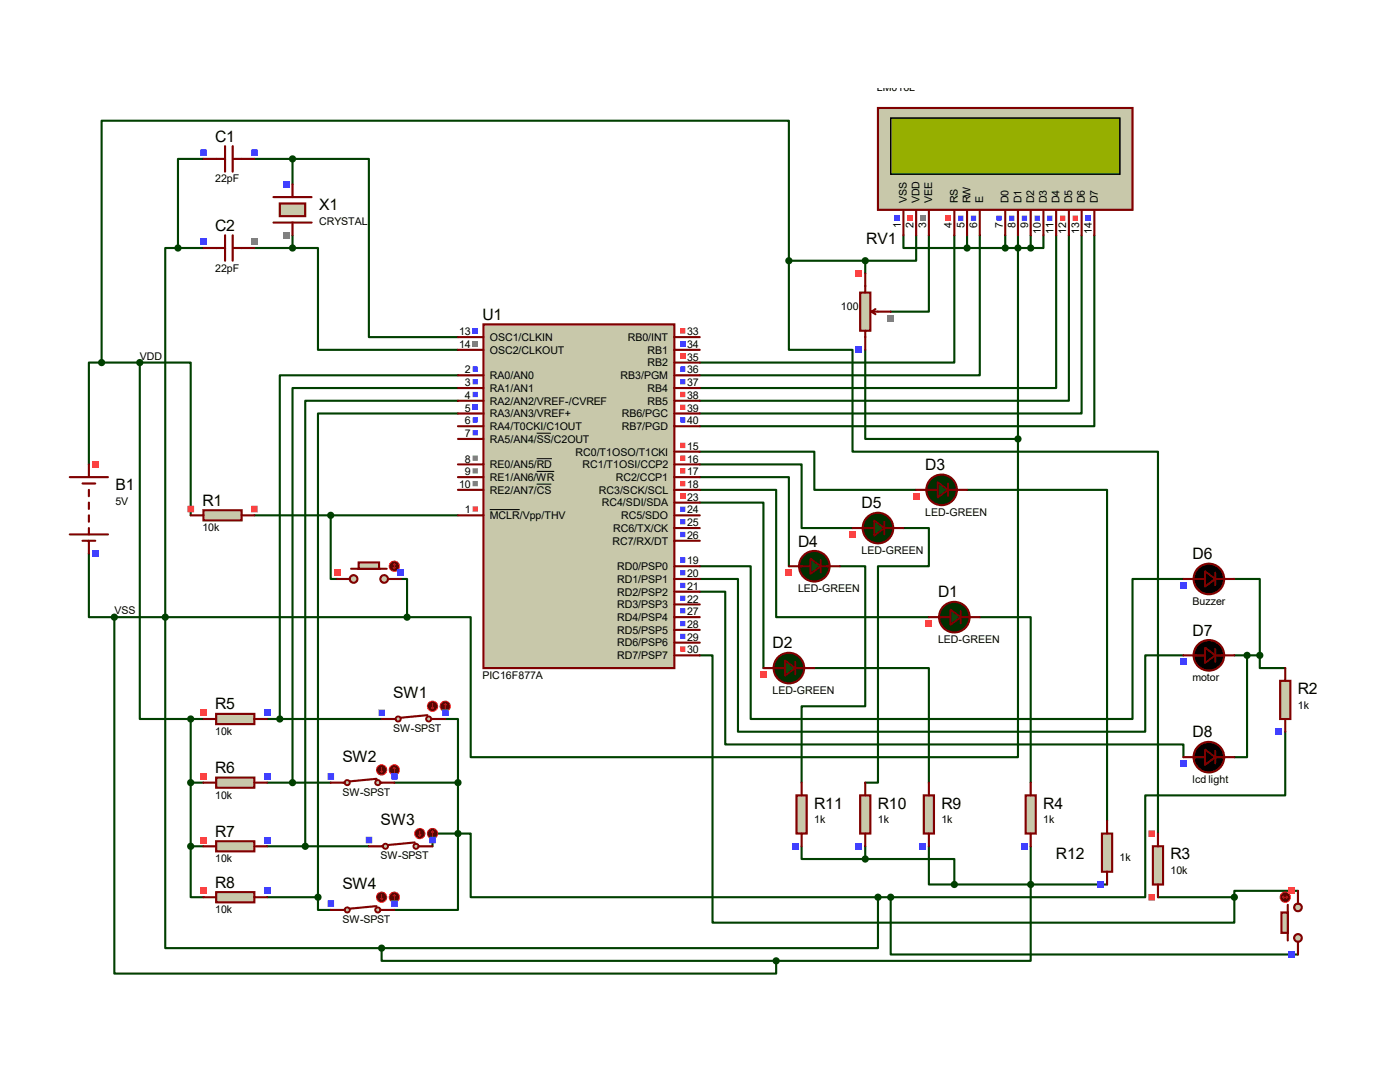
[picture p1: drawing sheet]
<svg xmlns="http://www.w3.org/2000/svg" width="279mm" height="216mm" viewBox="0 0 279 216" stroke-linecap="round" stroke-linejoin="round" font-family="sans-serif">
<g fill="none" stroke="#004000" stroke-width=".42">
<path d="M40.6 31.7h-5.1v17.8M50.8 31.7h7.6M58.4 31.7h15.2v35.6h17.8M58.4 31.7v5.1M35.5 49.5h-2.5v139.7h43.2M35.5 49.5h5.1M50.8 49.5h7.6M58.4 49.5h5.1v20.3h27.9M58.4 46.9v2.6M157.4 52v-27.9h-137.1v48.2M157.4 52v17.8h12.7v20.3h61v76.2M157.4 52h15.3"/>
<path d="M172.7 52v2.6M180.3 46.9v2.6h12.7M182.8 46.9v5.1h-10.1M185.4 46.9v15.3h-7.6M190.5 46.9v25.4h-50.8M193 49.5h12.7M193 46.9v2.6M195.5 46.9v28h-55.8M200.6 46.9v2.6M203.2 46.9v40.7M205.7 46.9v2.6M208.2 46.9v2.6h-2.5"/>
<path d="M210.8 46.9v30.5h-71.1M213.3 46.9v33.1h-73.6M215.9 46.9v35.6h-76.2M218.4 46.9v38.1h-78.7M20.3 72.3h-2.6v20.4M20.3 72.3h7.6M27.9 72.3h10.2v30.5M27.9 72.3v71.2h10.2M91.4 74.9h-35.6v68.6M91.4 77.4h-33v78.8M91.4 80h-30.5v88.9M172.7 69.8v17.8h30.5"/>
<path d="M91.4 82.5h-27.9v96.5M139.7 90.1h22.8v7.6h20.3M139.7 95.2h17.7v17.8M139.7 92.7h20.3v12.7h10.1M139.7 97.7h15.2v25.4h30.5M193 97.7h27.9v66.1M203.2 87.6v63.5h-109.3v-28h-12.7M17.7 110.4v12.7h5.1M50.8 102.8h40.6M66 102.8v12.7h1.3M80 115.5h1.2v7.6M139.7 100.3h12.7v33"/>
<path d="M139.7 113h10.1v30.5h76.2v-28h10.2M139.7 115.5h7.6v30.5h81.3v-15.2h7.6M139.7 118.1h5v30.4h91.5v2.6M167.6 113h5.1v27.9h-12.7v15.3M180.3 105.4h5.1v7.6h-10.2v43.2h-2.5M246.3 115.5h5.1v15.3M22.8 123.1v71.2h132.1v-2.6M22.8 123.1h58.4M139.7 130.8h2.5v53.3h104.1v-5.1M162.5 133.3h22.9v22.9M195.5 123.1h10.2v33.1M246.3 130.8h5.1"/>
<path d="M248.9 130.8v20.3h-2.6M251.4 130.8v2.5h5.1M38.1 156.2h2.5M38.1 143.5v25.4M38.1 143.5h2.5M53.3 156.2h12.7M53.3 143.5h22.9M78.7 156.2h12.7M88.9 143.5h2.5v12.7M91.4 156.2v10.1M256.5 146v12.7h-27.9v20.3h-50.8M38.1 168.9v10.1h2.5"/>
<path d="M38.1 168.9h2.5M53.3 168.9h20.3M53.3 179h10.2M63.5 179v2.6h2.5M91.4 166.3h-5.1v2.6M91.4 166.3v15.3h-12.7M91.4 166.3h2.5v12.7h81.3M160 168.9v2.5h12.7M172.7 171.4h17.8v5.1M172.7 168.9v2.5M175.2 179v10.2h-99M175.2 179h2.6"/>
<path d="M177.8 179v11.5h81.2M185.4 168.9v7.6h5.1M190.5 176.5h30.4M205.7 168.9v22.8h-50.8M231.1 179h15.2M259 177.8h-12.7v1.2M76.2 189.2v2.5h78.7"/>
</g>
<path d="M96.5 64.7h38.1v68.6h-38.1z" fill="#c8c8aa" stroke="#800000" stroke-width=".42"/>
<g fill="none" stroke="#800000" stroke-width=".42">
<path d="M91.4 74.9h5.1M91.4 77.4h5.1M91.4 80h5.1M91.4 67.3h5.1M91.4 69.8h5.1M134.6 74.9h5.1M134.6 77.4h5.1M134.6 80h5.1M134.6 67.3h5.1M134.6 69.8h5.1M134.6 72.3h5.1M91.4 85h5.1"/>
<path d="M91.4 87.6h5.1M91.4 92.7h5.1M91.4 95.2h5.1M91.4 97.7h5.1M91.4 82.5h5.1M134.6 85h5.1M134.6 92.7h5.1M134.6 95.2h5.1M134.6 97.7h5.1M134.6 82.5h5.1M134.6 90.1h5.1M91.4 102.8h5.1"/>
<path d="M134.6 113h5.1M134.6 115.5h5.1M134.6 118.1h5.1M134.6 107.9h5.1M134.6 105.4h5.1M134.6 102.8h5.1M134.6 100.3h5.1M134.6 130.8h5.1M134.6 128.2h5.1M134.6 125.7h5.1M134.6 123.1h5.1M134.6 120.6h5.1"/>
</g>
<path d="M107.1 86.4h2.8M107.1 91.5h3.1M107.1 94.1h3.5M107.1 96.6h2.9M97.7 101.7h6" fill="none" stroke="#000" stroke-width=".2"/>
<path d="M94.3 73.1h1.1v1.1h-1.1zM94.3 75.6h1.1v1.1h-1.1zM94.3 78.2h1.1v1h-1.1zM94.3 83.3h1.1v1h-1.1zM94.3 85.8h1.1v1.1h-1.1z" fill-rule="evenodd" fill="#4040ff"/>
<path d="M94.3 90.9h1.1v1h-1.1zM94.3 93.4h1.1v1.1h-1.1zM94.3 96h1.1v1h-1.1z" fill-rule="evenodd" fill="#808080"/>
<path d="M94.3 65.5h1.1v1h-1.1z" fill="#4040ff"/>
<path d="M94.3 68h1.1v1.1h-1.1z" fill="#808080"/>
<path d="M135.7 90.9h1.1v1h-1.1zM135.7 93.4h1.1v1.1h-1.1zM135.7 96h1.1v1h-1.1z" fill-rule="evenodd" fill="#ff4040"/>
<path d="M135.7 111.2h1.1v1.1h-1.1zM135.7 113.7h1.1v1.1h-1.1zM135.7 83.3h1.1v1h-1.1z" fill-rule="evenodd" fill="#4040ff"/>
<path d="M135.7 80.7h1.1v1.1h-1.1zM135.7 78.2h1.1v1h-1.1z" fill-rule="evenodd" fill="#ff4040"/>
<path d="M135.7 75.6h1.1v1.1h-1.1zM135.7 73.1h1.1v1.1h-1.1z" fill-rule="evenodd" fill="#4040ff"/>
<path d="M135.7 70.6h1.1v1h-1.1z" fill="#ff4040"/>
<path d="M135.7 68h1.1v1.1h-1.1z" fill="#4040ff"/>
<path d="M135.7 65.5h1.1v1h-1.1zM135.7 129h1.1v1h-1.1z" fill-rule="evenodd" fill="#ff4040"/>
<path d="M135.7 126.4h1.1v1.1h-1.1zM135.7 123.9h1.1v1.1h-1.1zM135.7 121.4h1.1v1h-1.1zM135.7 118.8h1.1v1.1h-1.1zM135.7 116.3h1.1v1h-1.1zM135.7 106.1h1.1v1.1h-1.1zM135.7 103.6h1.1v1h-1.1zM135.7 101h1.1v1.1h-1.1z" fill-rule="evenodd" fill="#4040ff"/>
<path d="M135.7 98.5h1.1v1.1h-1.1z" fill="#ff4040"/>
<path d="M94.3 80.7h1.1v1.1h-1.1z" fill="#4040ff"/>
<path d="M135.7 88.3h1.1v1.1h-1.1zM94.3 101h1.1v1.1h-1.1z" fill-rule="evenodd" fill="#ff4040"/>
<path d="M40.6 31.7h4.3M44.9 29.2v5M46.4 29.2v5M46.4 31.7h4.4" fill="none" stroke="#800000" stroke-width=".42"/>
<path d="M50.1 29.8h1.3v1.3h-1.3zM40 29.8h1.3v1.3h-1.3z" fill-rule="evenodd" fill="#4040ff"/>
<path d="M40.6 49.5h4.3M44.9 46.9v5.1M46.4 46.9v5.1M46.4 49.5h4.4" fill="none" stroke="#800000" stroke-width=".42"/>
<path d="M50.1 47.6h1.3v1.3h-1.3z" fill="#808080"/>
<path d="M40 47.6h1.3v1.3h-1.3z" fill="#4040ff"/>
<path d="M54.6 39.3h7.6M54.6 44.4h7.6" fill="none" stroke="#800000" stroke-width=".42"/>
<path d="M55.8 40.6h5.1v2.5h-5.1z" fill="#c8c8aa" stroke="#800000" stroke-width=".42"/>
<path d="M58.4 36.8v2.5M58.4 44.4v2.5" fill="none" stroke="#800000" stroke-width=".42"/>
<path d="M56.5 36.2h1.3v1.3h-1.3z" fill="#4040ff"/>
<path d="M56.5 46.3h1.3v1.3h-1.3z" fill="#808080"/>
<g fill="#004000" stroke="#004000" stroke-width=".42">
<circle cx="58.4" cy="31.7" r=".51"/>
<circle cx="58.4" cy="49.5" r=".51"/>
</g>
<path d="M13.9 95.2h7.6M16.5 96.5h2.5M17.7 92.7v2.5M17.7 97.7v1.3M13.9 106.6h7.6M16.5 107.9h2.5M17.7 100.3v1.3M17.7 102.8v1.3M17.7 105.4v1.2M17.7 107.9v2.5" fill="none" stroke="#800000" stroke-width=".42"/>
<path d="M18.4 92h1.3v1.3h-1.3z" fill="#ff4040"/>
<path d="M18.4 109.8h1.3v1.3h-1.3z" fill="#4040ff"/>
<circle cx="35.5" cy="49.5" r=".51" fill="#004000" stroke="#004000" stroke-width=".42"/>
<path d="M40.6 101.8h7.6v2h-7.6z" fill="#c8c8aa" stroke="#800000" stroke-width=".42"/>
<path d="M38.1 102.8h2.5M48.2 102.8h2.6" fill="none" stroke="#800000" stroke-width=".42"/>
<path d="M37.4 100.9h1.3v1.3h-1.3zM50.1 100.9h1.3v1.3h-1.3z" fill-rule="evenodd" fill="#ff4040"/>
<g fill="#c8c8aa" stroke="#800000" stroke-width=".42">
<circle cx="76.7" cy="115.5" r=".76"/>
<circle cx="70.6" cy="115.5" r=".76"/>
</g>
<path d="M70.1 113.5h7.1" fill="none" stroke="#800000" stroke-width=".42"/>
<path d="M71.6 112.2h4v1.3h-4z" fill="#c8c8aa" stroke="#800000" stroke-width=".42"/>
<path d="M67.3 115.5h2.5M77.4 115.5h2.6" fill="none" stroke="#800000" stroke-width=".42"/>
<circle cx="78.7" cy="113" r="1.02" fill="#400000" stroke="#f00" stroke-width=".21"/>
<path d="M78.4 113.2l.3 .3M78.7 112.5v1M78.7 112.5l-.3 .2M78.7 112.5l.3 .2M79 113.2l-.3 .3" fill="none" stroke="#f00" stroke-width=".21"/>
<path d="M66.6 113.6h1.3v1.3h-1.3z" fill="#ff4040"/>
<path d="M79.3 113.6h1.3v1.3h-1.3z" fill="#4040ff"/>
<g fill="#004000" stroke="#004000" stroke-width=".42">
<circle cx="66" cy="102.8" r=".51"/>
<circle cx="33" cy="123.1" r=".51"/>
</g>
<path d="M175.2 21.5h50.8v20.4h-50.8z" fill="#c8c8aa" stroke="#800000" stroke-width=".42"/>
<path d="M177.8 23.6h45.7v11.2h-45.7z" fill="#324600" stroke="#000" stroke-width=".25"/>
<path d="M177.8 23.6h45.7v11.2h-45.7z" fill="#96af00" stroke="#000" stroke-width=".25"/>
<g fill="none" stroke="#800000" stroke-width=".42">
<path d="M180.3 41.9v5M182.8 41.9v5M185.4 41.9v5M190.5 41.9v5M193 41.9v5M195.5 41.9v5M200.6 41.9v5M203.2 41.9v5M205.7 41.9v5M208.2 41.9v5M210.8 41.9v5M213.3 41.9v5"/>
<path d="M215.9 41.9v5M218.4 41.9v5"/>
</g>
<path d="M216.6 43h1.1v1.1h-1.1z" fill="#4040ff"/>
<path d="M214.1 43h1v1.1h-1zM211.5 43h1.1v1.1h-1.1z" fill-rule="evenodd" fill="#ff4040"/>
<path d="M209 43h1.1v1.1h-1.1zM206.5 43h1v1.1h-1zM203.9 43h1.1v1.1h-1.1zM201.4 43h1v1.1h-1zM198.8 43h1.1v1.1h-1.1zM193.8 43h1v1.1h-1zM191.2 43h1.1v1.1h-1.1z" fill-rule="evenodd" fill="#4040ff"/>
<path d="M188.7 43h1v1.1h-1z" fill="#ff4040"/>
<path d="M178.5 43h1.1v1.1h-1.1z" fill="#4040ff"/>
<path d="M181.1 43h1v1.1h-1z" fill="#ff4040"/>
<path d="M183.6 43h1.1v1.1h-1.1z" fill="#808080"/>
<g fill="#004000" stroke="#004000" stroke-width=".42">
<circle cx="205.7" cy="49.5" r=".51"/>
<circle cx="203.2" cy="49.5" r=".51"/>
<circle cx="200.6" cy="49.5" r=".51"/>
<circle cx="81.2" cy="123.1" r=".51"/>
<circle cx="193" cy="49.5" r=".51"/>
<circle cx="20.3" cy="72.3" r=".51"/>
</g>
<path d="M171.7 58.4h2v7.6h-2z" fill="#c8c8aa" stroke="#800000" stroke-width=".42"/>
<path d="M172.7 54.6v3.8M172.7 66v3.8M173.9 62.2l.8 .5M173.9 62.2h3.9M174.7 61.7l-.8 .5" fill="none" stroke="#800000" stroke-width=".42"/>
<path d="M170.8 69.2h1.3v1.3h-1.3z" fill="#4040ff"/>
<path d="M170.8 53.9h1.3v1.3h-1.3z" fill="#ff4040"/>
<path d="M177.1 62.8h1.3v1.3h-1.3z" fill="#808080"/>
<g fill="#004000" stroke="#004000" stroke-width=".42">
<circle cx="172.7" cy="52" r=".51"/>
<circle cx="203.2" cy="87.6" r=".51"/>
</g>
<circle cx="187.9" cy="97.7" r="3" fill="#003000" stroke="#800000" stroke-width=".42"/>
<path d="M189.2 96.5v2.5" fill="none" stroke="#800000" stroke-width=".38"/>
<path d="M184.9 97.7h2.3M189.2 97.7h1.8" fill="none" stroke="#800000" stroke-width=".42"/>
<path d="M187.2 96.2l2 1.5-2 1.6z" fill="#006000" stroke="#800000" stroke-width=".38"/>
<path d="M182.8 97.7h2.6M190.5 97.7h2.5" fill="none" stroke="#800000" stroke-width=".42"/>
<path d="M182.2 98.4h1.3v1.3h-1.3z" fill="#ff4040"/>
<circle cx="162.5" cy="113" r="3" fill="#003000" stroke="#800000" stroke-width=".42"/>
<path d="M163.8 111.7v2.6" fill="none" stroke="#800000" stroke-width=".38"/>
<path d="M159.5 113h2.3M163.8 113h1.8" fill="none" stroke="#800000" stroke-width=".42"/>
<path d="M161.8 111.5l2 1.5-2 1.5z" fill="#006000" stroke="#800000" stroke-width=".38"/>
<path d="M157.4 113h2.6M165.1 113h2.5" fill="none" stroke="#800000" stroke-width=".42"/>
<path d="M156.8 113.6h1.3v1.3h-1.3z" fill="#ff4040"/>
<circle cx="175.2" cy="105.4" r="3" fill="#003000" stroke="#800000" stroke-width=".42"/>
<path d="M176.5 104.1v2.5" fill="none" stroke="#800000" stroke-width=".38"/>
<path d="M172.2 105.4h2.3M176.5 105.4h1.8" fill="none" stroke="#800000" stroke-width=".42"/>
<path d="M174.5 103.8l2 1.6-2 1.5z" fill="#006000" stroke="#800000" stroke-width=".38"/>
<path d="M170.1 105.4h2.6M177.8 105.4h2.5" fill="none" stroke="#800000" stroke-width=".42"/>
<path d="M169.5 106h1.3v1.3h-1.3z" fill="#ff4040"/>
<path d="M204.7 158.7h2v7.6h-2z" fill="#c8c8aa" stroke="#800000" stroke-width=".42"/>
<path d="M205.7 156.2v2.5M205.7 166.3v2.6" fill="none" stroke="#800000" stroke-width=".42"/>
<path d="M203.8 168.2h1.3v1.3h-1.3z" fill="#4040ff"/>
<circle cx="76.2" cy="189.2" r=".51" fill="#004000" stroke="#004000" stroke-width=".42"/>
<path d="M43.1 142.5h7.7v2h-7.7z" fill="#c8c8aa" stroke="#800000" stroke-width=".42"/>
<path d="M40.6 143.5h2.5M50.8 143.5h2.5" fill="none" stroke="#800000" stroke-width=".42"/>
<path d="M40 141.6h1.3v1.3h-1.3z" fill="#ff4040"/>
<path d="M52.7 141.6h1.3v1.3h-1.3z" fill="#4040ff"/>
<path d="M43.1 155.2h7.7v2h-7.7z" fill="#c8c8aa" stroke="#800000" stroke-width=".42"/>
<path d="M40.6 156.2h2.5M50.8 156.2h2.5" fill="none" stroke="#800000" stroke-width=".42"/>
<path d="M40 154.3h1.3v1.3h-1.3z" fill="#ff4040"/>
<path d="M52.7 154.3h1.3v1.3h-1.3z" fill="#4040ff"/>
<path d="M43.1 167.9h7.7v2h-7.7z" fill="#c8c8aa" stroke="#800000" stroke-width=".42"/>
<path d="M40.6 168.9h2.5M50.8 168.9h2.5" fill="none" stroke="#800000" stroke-width=".42"/>
<path d="M40 167h1.3v1.3h-1.3z" fill="#ff4040"/>
<path d="M52.7 167h1.3v1.3h-1.3z" fill="#4040ff"/>
<path d="M43.1 178h7.7v2h-7.7z" fill="#c8c8aa" stroke="#800000" stroke-width=".42"/>
<path d="M40.6 179h2.5M50.8 179h2.5" fill="none" stroke="#800000" stroke-width=".42"/>
<path d="M40 177.1h1.3v1.3h-1.3z" fill="#ff4040"/>
<path d="M52.7 177.1h1.3v1.3h-1.3z" fill="#4040ff"/>
<g fill="#004000" stroke="#004000" stroke-width=".42">
<circle cx="38.1" cy="156.2" r=".51"/>
<circle cx="38.1" cy="168.9" r=".51"/>
<circle cx="38.1" cy="143.5" r=".51"/>
<circle cx="27.9" cy="72.3" r=".51"/>
</g>
<g fill="#c8c8aa" stroke="#800000" stroke-width=".38">
<circle cx="85.6" cy="143.5" r=".51"/>
<circle cx="79.5" cy="143.5" r=".51"/>
</g>
<path d="M76.2 143.5h2.8M85.3 142.7l-5.3 .5M86.1 143.5h2.8" fill="none" stroke="#800000" stroke-width=".42"/>
<circle cx="86.3" cy="140.9" r="1.02" fill="#400000" stroke="#f00" stroke-width=".21"/>
<path d="M86.1 141.2l.2 .2M86.3 140.4v1M86.6 141.2l-.3 .2" fill="none" stroke="#f00" stroke-width=".21"/>
<circle cx="88.9" cy="140.9" r="1.02" fill="#400000" stroke="#f00" stroke-width=".21"/>
<path d="M88.9 140.4l-.3 .3M88.9 140.4l.2 .3M88.9 140.4v1" fill="none" stroke="#f00" stroke-width=".21"/>
<path d="M75.5 141.6h1.3v1.3h-1.3zM88.2 141.6h1.3v1.3h-1.3z" fill-rule="evenodd" fill="#4040ff"/>
<g fill="#c8c8aa" stroke="#800000" stroke-width=".38">
<circle cx="75.4" cy="156.2" r=".51"/>
<circle cx="69.3" cy="156.2" r=".51"/>
</g>
<path d="M66 156.2h2.8M75.1 155.4l-5.3 .5M75.9 156.2h2.8" fill="none" stroke="#800000" stroke-width=".42"/>
<circle cx="76.2" cy="153.6" r="1.02" fill="#400000" stroke="#f00" stroke-width=".21"/>
<path d="M75.9 153.9l.3 .2M76.2 153.1v1M76.4 153.9l-.2 .2" fill="none" stroke="#f00" stroke-width=".21"/>
<circle cx="78.7" cy="153.6" r="1.02" fill="#400000" stroke="#f00" stroke-width=".21"/>
<path d="M78.7 153.1l-.3 .3M78.7 153.1l.3 .3M78.7 153.1v1" fill="none" stroke="#f00" stroke-width=".21"/>
<path d="M65.4 154.3h1.3v1.3h-1.3zM78.1 154.3h1.3v1.3h-1.3z" fill-rule="evenodd" fill="#4040ff"/>
<g fill="#c8c8aa" stroke="#800000" stroke-width=".38">
<circle cx="83" cy="168.9" r=".51"/>
<circle cx="76.9" cy="168.9" r=".51"/>
</g>
<path d="M73.6 168.9h2.8M82.8 168.1l-5.4 .5M83.5 168.9h2.8" fill="none" stroke="#800000" stroke-width=".42"/>
<circle cx="83.8" cy="166.3" r="1.02" fill="#400000" stroke="#f00" stroke-width=".21"/>
<path d="M83.5 166.6l.3 .2M83.8 165.8v1M84 166.6l-.2 .2" fill="none" stroke="#f00" stroke-width=".21"/>
<circle cx="86.3" cy="166.3" r="1.02" fill="#400000" stroke="#f00" stroke-width=".21"/>
<path d="M86.3 165.8l-.2 .3M86.3 165.8l.3 .3M86.3 165.8v1" fill="none" stroke="#f00" stroke-width=".21"/>
<path d="M73 167h1.3v1.3h-1.3zM85.7 167h1.3v1.3h-1.3z" fill-rule="evenodd" fill="#4040ff"/>
<g fill="#c8c8aa" stroke="#800000" stroke-width=".38">
<circle cx="75.4" cy="181.6" r=".51"/>
<circle cx="69.3" cy="181.6" r=".51"/>
</g>
<path d="M66 181.6h2.8M75.1 180.8l-5.3 .5M75.9 181.6h2.8" fill="none" stroke="#800000" stroke-width=".42"/>
<circle cx="76.2" cy="179" r="1.02" fill="#400000" stroke="#f00" stroke-width=".21"/>
<path d="M75.9 179.3l.3 .2M76.2 178.5v1M76.4 179.3l-.2 .2" fill="none" stroke="#f00" stroke-width=".21"/>
<circle cx="78.7" cy="179" r="1.02" fill="#400000" stroke="#f00" stroke-width=".21"/>
<path d="M78.7 178.5l-.3 .3M78.7 178.5l.3 .3M78.7 178.5v1" fill="none" stroke="#f00" stroke-width=".21"/>
<path d="M65.4 179.7h1.3v1.3h-1.3zM78.1 179.7h1.3v1.3h-1.3z" fill-rule="evenodd" fill="#4040ff"/>
<g fill="#004000" stroke="#004000" stroke-width=".42">
<circle cx="55.8" cy="143.5" r=".51"/>
<circle cx="58.4" cy="156.2" r=".51"/>
<circle cx="60.9" cy="168.9" r=".51"/>
<circle cx="63.5" cy="179" r=".51"/>
<circle cx="91.4" cy="156.2" r=".51"/>
<circle cx="91.4" cy="166.3" r=".51"/>
</g>
<circle cx="190.5" cy="123.1" r="3" fill="#003000" stroke="#800000" stroke-width=".42"/>
<path d="M191.7 121.9v2.5" fill="none" stroke="#800000" stroke-width=".38"/>
<path d="M187.4 123.1h2.3M191.7 123.1h1.8" fill="none" stroke="#800000" stroke-width=".42"/>
<path d="M189.7 121.6l2 1.5-2 1.6z" fill="#006000" stroke="#800000" stroke-width=".38"/>
<path d="M185.4 123.1h2.5M193 123.1h2.5" fill="none" stroke="#800000" stroke-width=".42"/>
<path d="M184.7 123.8h1.4v1.3h-1.4z" fill="#ff4040"/>
<circle cx="157.4" cy="133.3" r="3" fill="#003000" stroke="#800000" stroke-width=".42"/>
<path d="M158.7 132v2.6" fill="none" stroke="#800000" stroke-width=".38"/>
<path d="M154.4 133.3h2.3M158.7 133.3h1.8" fill="none" stroke="#800000" stroke-width=".42"/>
<path d="M156.7 131.8l2 1.5-2 1.5z" fill="#006000" stroke="#800000" stroke-width=".38"/>
<path d="M152.4 133.3h2.5M160 133.3h2.5" fill="none" stroke="#800000" stroke-width=".42"/>
<path d="M151.7 133.9h1.3v1.4h-1.3z" fill="#ff4040"/>
<circle cx="241.3" cy="115.5" r="3" fill="#000" stroke="#800000" stroke-width=".42"/>
<path d="M242.5 114.3v2.5" fill="none" stroke="#800000" stroke-width=".38"/>
<path d="M236.2 115.5h4.3M242.5 115.5h3.8" fill="none" stroke="#800000" stroke-width=".42"/>
<path d="M240.5 114l2 1.5-2 1.6z" fill="#000" stroke="#800000" stroke-width=".38"/>
<path d="M235.5 116.2h1.4v1.3h-1.4z" fill="#4040ff"/>
<circle cx="241.3" cy="130.8" r="3" fill="#000" stroke="#800000" stroke-width=".42"/>
<path d="M242.5 129.5v2.5" fill="none" stroke="#800000" stroke-width=".38"/>
<path d="M236.2 130.8h4.3M242.5 130.8h3.8" fill="none" stroke="#800000" stroke-width=".42"/>
<path d="M240.5 129.2l2 1.6-2 1.5z" fill="#000" stroke="#800000" stroke-width=".38"/>
<path d="M235.5 131.4h1.4v1.3h-1.4z" fill="#4040ff"/>
<circle cx="241.3" cy="151.1" r="3" fill="#000" stroke="#800000" stroke-width=".42"/>
<path d="M242.5 149.8v2.6" fill="none" stroke="#800000" stroke-width=".38"/>
<path d="M236.2 151.1h4.3M242.5 151.1h3.8" fill="none" stroke="#800000" stroke-width=".42"/>
<path d="M240.5 149.6l2 1.5-2 1.5z" fill="#000" stroke="#800000" stroke-width=".38"/>
<path d="M235.5 151.7h1.4v1.3h-1.4z" fill="#4040ff"/>
<path d="M255.5 135.8h2v7.7h-2z" fill="#c8c8aa" stroke="#800000" stroke-width=".42"/>
<path d="M256.5 133.3v2.5M256.5 143.5v2.5" fill="none" stroke="#800000" stroke-width=".42"/>
<path d="M254.6 145.4h1.3v1.3h-1.3z" fill="#4040ff"/>
<g fill="#004000" stroke="#004000" stroke-width=".42">
<circle cx="251.4" cy="130.8" r=".51"/>
<circle cx="248.9" cy="130.8" r=".51"/>
<circle cx="175.2" cy="179" r=".51"/>
</g>
<path d="M230.1 168.9h2v7.6h-2z" fill="#c8c8aa" stroke="#800000" stroke-width=".42"/>
<path d="M231.1 166.3v2.6M231.1 176.5v2.5" fill="none" stroke="#800000" stroke-width=".42"/>
<path d="M229.2 178.4h1.3v1.3h-1.3zM229.2 165.7h1.3v1.3h-1.3z" fill-rule="evenodd" fill="#ff4040"/>
<circle cx="157.4" cy="52" r=".51" fill="#004000" stroke="#004000" stroke-width=".42"/>
<g fill="#c8c8aa" stroke="#800000" stroke-width=".42">
<circle cx="259" cy="181.1" r=".76"/>
<circle cx="259" cy="187.2" r=".76"/>
</g>
<path d="M257 180.6v7.1" fill="none" stroke="#800000" stroke-width=".42"/>
<path d="M255.7 182.1h1.3v4h-1.3z" fill="#c8c8aa" stroke="#800000" stroke-width=".42"/>
<path d="M259 177.8v2.5M259 187.9v2.6" fill="none" stroke="#800000" stroke-width=".42"/>
<circle cx="256.5" cy="179" r="1.02" fill="#400000" stroke="#f00" stroke-width=".21"/>
<path d="M256 179h1M256 179l.2 .3M256.2 178.8l-.2 .2M256.8 178.8l.2 .2M257 179l-.2 .3" fill="none" stroke="#f00" stroke-width=".21"/>
<path d="M257.1 189.8h1.3v1.3h-1.3z" fill="#4040ff"/>
<path d="M257.1 177.1h1.3v1.3h-1.3z" fill="#ff4040"/>
<g fill="#004000" stroke="#004000" stroke-width=".42">
<circle cx="246.3" cy="179" r=".51"/>
<circle cx="177.8" cy="179" r=".51"/>
</g>
<path d="M184.4 158.7h2v7.6h-2z" fill="#c8c8aa" stroke="#800000" stroke-width=".42"/>
<path d="M185.4 156.2v2.5M185.4 166.3v2.6" fill="none" stroke="#800000" stroke-width=".42"/>
<path d="M183.5 168.2h1.3v1.3h-1.3z" fill="#4040ff"/>
<g fill="#004000" stroke="#004000" stroke-width=".42">
<circle cx="205.7" cy="176.5" r=".51"/>
<circle cx="154.9" cy="191.7" r=".51"/>
<circle cx="22.8" cy="123.1" r=".51"/>
</g>
<path d="M171.7 158.7h2v7.6h-2z" fill="#c8c8aa" stroke="#800000" stroke-width=".42"/>
<path d="M172.7 156.2v2.5M172.7 166.3v2.6" fill="none" stroke="#800000" stroke-width=".42"/>
<path d="M170.8 168.2h1.3v1.3h-1.3z" fill="#4040ff"/>
<path d="M159 158.7h2v7.6h-2z" fill="#c8c8aa" stroke="#800000" stroke-width=".42"/>
<path d="M160 156.2v2.5M160 166.3v2.6" fill="none" stroke="#800000" stroke-width=".42"/>
<path d="M158.1 168.2h1.3v1.3h-1.3z" fill="#4040ff"/>
<path d="M219.9 166.3h2.1v7.6h-2.1z" fill="#c8c8aa" stroke="#800000" stroke-width=".42"/>
<path d="M220.9 163.8v2.5M220.9 173.9v2.6" fill="none" stroke="#800000" stroke-width=".42"/>
<path d="M219 175.9h1.3v1.3h-1.3z" fill="#4040ff"/>
<g fill="#004000" stroke="#004000" stroke-width=".42">
<circle cx="172.7" cy="171.4" r=".51"/>
<circle cx="190.5" cy="176.5" r=".51"/>
</g>
<g font-size="3.1">
<text x="42.9" y="28.3">C1</text>
<text x="63.7" y="42">X1</text>
<text x="42.9" y="46.1">C2</text>
<text x="172.9" y="48.6">RV1</text>
<text x="96.3" y="63.8">U1</text>
<text x="184.7" y="93.8">D3</text>
<text x="23" y="97.8">B1</text>
<text x="40.4" y="100.9">R1</text>
<text x="172" y="101.4">D5</text>
<text x="159.3" y="109.1">D4</text>
<text x="238" y="111.6">D6</text>
<text x="187.2" y="119.2">D1</text>
<text x="154.2" y="129.4">D2</text>
<text x="238" y="126.8">D7</text>
<text x="42.9" y="141.6">R5</text>
<text x="78.5" y="139.3">SW1</text>
<text x="259" y="138.5">R2</text>
<text x="238" y="147.2">D8</text>
<text x="42.9" y="154.3">R6</text>
<text x="68.3" y="152">SW2</text>
<text x="162.5" y="161.3">R11</text>
<text x="175.2" y="161.3">R10</text>
<text x="187.9" y="161.3">R9</text>
<text x="208.2" y="161.3">R4</text>
<text x="42.9" y="167">R7</text>
<text x="75.9" y="164.7">SW3</text>
<text x="210.7" y="171.5">R12</text>
<text x="233.6" y="171.5">R3</text>
<text x="42.9" y="177.1">R8</text>
<text x="68.3" y="177.4">SW4</text>
</g>
<g font-size="2.1">
<text x="175" y="18.2">LM016L</text>
<text x="42.9" y="36.4">22pF</text>
<text x="181" y="40.6" transform="rotate(-90 181 40.6)">VSS</text>
<text x="183.5" y="40.6" transform="rotate(-90 183.5 40.6)">VDD</text>
<text x="186.1" y="40.6" transform="rotate(-90 186.1 40.6)">VEE</text>
<text x="191.1" y="40.6" transform="rotate(-90 191.1 40.6)">RS</text>
<text x="193.7" y="40.6" transform="rotate(-90 193.7 40.6)">RW</text>
<text x="196.2" y="40.6" transform="rotate(-90 196.2 40.6)">E</text>
<text x="201.3" y="40.6" transform="rotate(-90 201.3 40.6)">D0</text>
<text x="203.8" y="40.6" transform="rotate(-90 203.8 40.6)">D1</text>
<text x="206.4" y="40.6" transform="rotate(-90 206.4 40.6)">D2</text>
<text x="208.9" y="40.6" transform="rotate(-90 208.9 40.6)">D3</text>
<text x="211.5" y="40.6" transform="rotate(-90 211.5 40.6)">D4</text>
<text x="214" y="40.6" transform="rotate(-90 214 40.6)">D5</text>
<text x="216.5" y="40.6" transform="rotate(-90 216.5 40.6)">D6</text>
<text x="219.1" y="40.6" transform="rotate(-90 219.1 40.6)">D7</text>
<text x="63.7" y="44.9">CRYSTAL</text>
<text x="179.8" y="45.6" transform="rotate(-90 179.8 45.6)">1</text>
<text x="182.3" y="45.6" transform="rotate(-90 182.3 45.6)">2</text>
<text x="184.9" y="45.6" transform="rotate(-90 184.9 45.6)">3</text>
<text x="189.9" y="45.6" transform="rotate(-90 189.9 45.6)">4</text>
<text x="192.5" y="45.6" transform="rotate(-90 192.5 45.6)">5</text>
<text x="195" y="45.6" transform="rotate(-90 195 45.6)">6</text>
<text x="200.1" y="45.6" transform="rotate(-90 200.1 45.6)">7</text>
<text x="202.6" y="45.6" transform="rotate(-90 202.6 45.6)">8</text>
<text x="205.2" y="45.6" transform="rotate(-90 205.2 45.6)">9</text>
<text x="207.7" y="46.7" transform="rotate(-90 207.7 46.7)">10</text>
<text x="210.3" y="46.6" transform="rotate(-90 210.3 46.6)">11</text>
<text x="212.8" y="46.7" transform="rotate(-90 212.8 46.7)">12</text>
<text x="215.3" y="46.7" transform="rotate(-90 215.3 46.7)">13</text>
<text x="217.9" y="46.7" transform="rotate(-90 217.9 46.7)">14</text>
<text x="42.9" y="54.2">22pF</text>
<text x="167.8" y="61.8">100</text>
<text x="27.9" y="71.8">VDD</text>
<text x="91.6" y="66.9">13</text>
<text x="91.6" y="69.4">14</text>
<text x="97.7" y="68">OSC1/CLKIN</text>
<text x="97.7" y="70.6">OSC2/CLKOUT</text>
<text x="125.3" y="68">RB0/INT</text>
<text x="129.2" y="70.6">RB1</text>
<text x="137.1" y="72">35</text>
<text x="137.1" y="69.4">34</text>
<text x="137.1" y="66.9">33</text>
<text x="92.8" y="74.5">2</text>
<text x="92.8" y="77">3</text>
<text x="97.7" y="75.6">RA0/AN0</text>
<text x="123.8" y="75.6">RB3/PGM</text>
<text x="129.2" y="73.1">RB2</text>
<text x="137.1" y="77">37</text>
<text x="137.1" y="74.5">36</text>
<text x="92.8" y="79.6">4</text>
<text x="92.8" y="82.1">5</text>
<text x="97.7" y="78.2">RA1/AN1</text>
<text x="97.7" y="80.7">RA2/AN2/VREF-/CVREF</text>
<text x="97.7" y="83.3">RA3/AN3/VREF+</text>
<text x="124.1" y="83.3">RB6/PGC</text>
<text x="129.2" y="80.7">RB5</text>
<text x="129.2" y="78.2">RB4</text>
<text x="137.1" y="82.1">39</text>
<text x="137.1" y="79.6">38</text>
<text x="92.8" y="84.7">6</text>
<text x="92.8" y="87.2">7</text>
<text x="97.7" y="85.8">RA4/T0CKI/C1OUT</text>
<text x="97.7" y="88.3">RA5/AN4/SS/C2OUT</text>
<text x="124.1" y="85.8">RB7/PGD</text>
<text x="137.1" y="84.7">40</text>
<text x="137.1" y="89.7">15</text>
<text x="92.8" y="92.3">8</text>
<text x="92.8" y="94.8">9</text>
<text x="97.7" y="93.4">RE0/AN5/RD</text>
<text x="97.7" y="96">RE1/AN6/WR</text>
<text x="114.9" y="90.9">RC0/T1OSO/T1CKI</text>
<text x="116.2" y="93.4">RC1/T1OSI/CCP2</text>
<text x="122.9" y="96">RC2/CCP1</text>
<text x="137.1" y="92.3">16</text>
<text x="137.1" y="94.8">17</text>
<text x="23" y="100.8">5V</text>
<text x="91.6" y="97.4">10</text>
<text x="97.7" y="98.5">RE2/AN7/CS</text>
<text x="119.5" y="98.5">RC3/SCK/SCL</text>
<text x="120.1" y="101">RC4/SDI/SDA</text>
<text x="137.1" y="97.4">18</text>
<text x="137.1" y="99.9">23</text>
<text x="40.4" y="106">10k</text>
<text x="92.8" y="102.4">1</text>
<text x="97.7" y="103.6">MCLR/Vpp/THV</text>
<text x="122.3" y="106.1">RC6/TX/CK</text>
<text x="124" y="103.6">RC5/SDO</text>
<text x="137.1" y="107.5">26</text>
<text x="137.1" y="105">25</text>
<text x="137.1" y="102.4">24</text>
<text x="184.7" y="103">LED-GREEN</text>
<text x="122.2" y="108.7">RC7/RX/DT</text>
<text x="123.1" y="113.7">RD0/PSP0</text>
<text x="137.1" y="112.6">19</text>
<text x="172" y="110.6">LED-GREEN</text>
<text x="123.1" y="116.3">RD1/PSP1</text>
<text x="123.1" y="118.8">RD2/PSP2</text>
<text x="137.1" y="115.1">20</text>
<text x="137.1" y="117.7">21</text>
<text x="159.3" y="118.2">LED-GREEN</text>
<text x="22.8" y="122.6">VSS</text>
<text x="123.1" y="123.9">RD4/PSP4</text>
<text x="123.1" y="121.4">RD3/PSP3</text>
<text x="137.1" y="125.3">28</text>
<text x="137.1" y="122.8">27</text>
<text x="137.1" y="120.2">22</text>
<text x="238" y="120.7">Buzzer</text>
<text x="123.1" y="131.5">RD7/PSP7</text>
<text x="123.1" y="129">RD6/PSP6</text>
<text x="123.1" y="126.4">RD5/PSP5</text>
<text x="137.1" y="130.4">30</text>
<text x="137.1" y="127.8">29</text>
<text x="187.2" y="128.4">LED-GREEN</text>
<text x="96.3" y="135.5">PIC16F877A</text>
<text x="238" y="136">motor</text>
<text x="154.2" y="138.5">LED-GREEN</text>
<text x="259" y="141.4">1k</text>
<text x="42.9" y="146.6">10k</text>
<text x="78.5" y="146.1">SW-SPST</text>
<text x="42.9" y="159.3">10k</text>
<text x="68.3" y="158.8">SW-SPST</text>
<text x="238" y="156.3">lcd light</text>
<text x="162.5" y="164.3">1k</text>
<text x="175.2" y="164.3">1k</text>
<text x="187.9" y="164.3">1k</text>
<text x="208.2" y="164.3">1k</text>
<text x="42.9" y="172">10k</text>
<text x="75.9" y="171.5">SW-SPST</text>
<text x="223.4" y="171.9">1k</text>
<text x="233.6" y="174.4">10k</text>
<text x="42.9" y="182.2">10k</text>
<text x="68.3" y="184.2">SW-SPST</text>
</g>
</svg>
